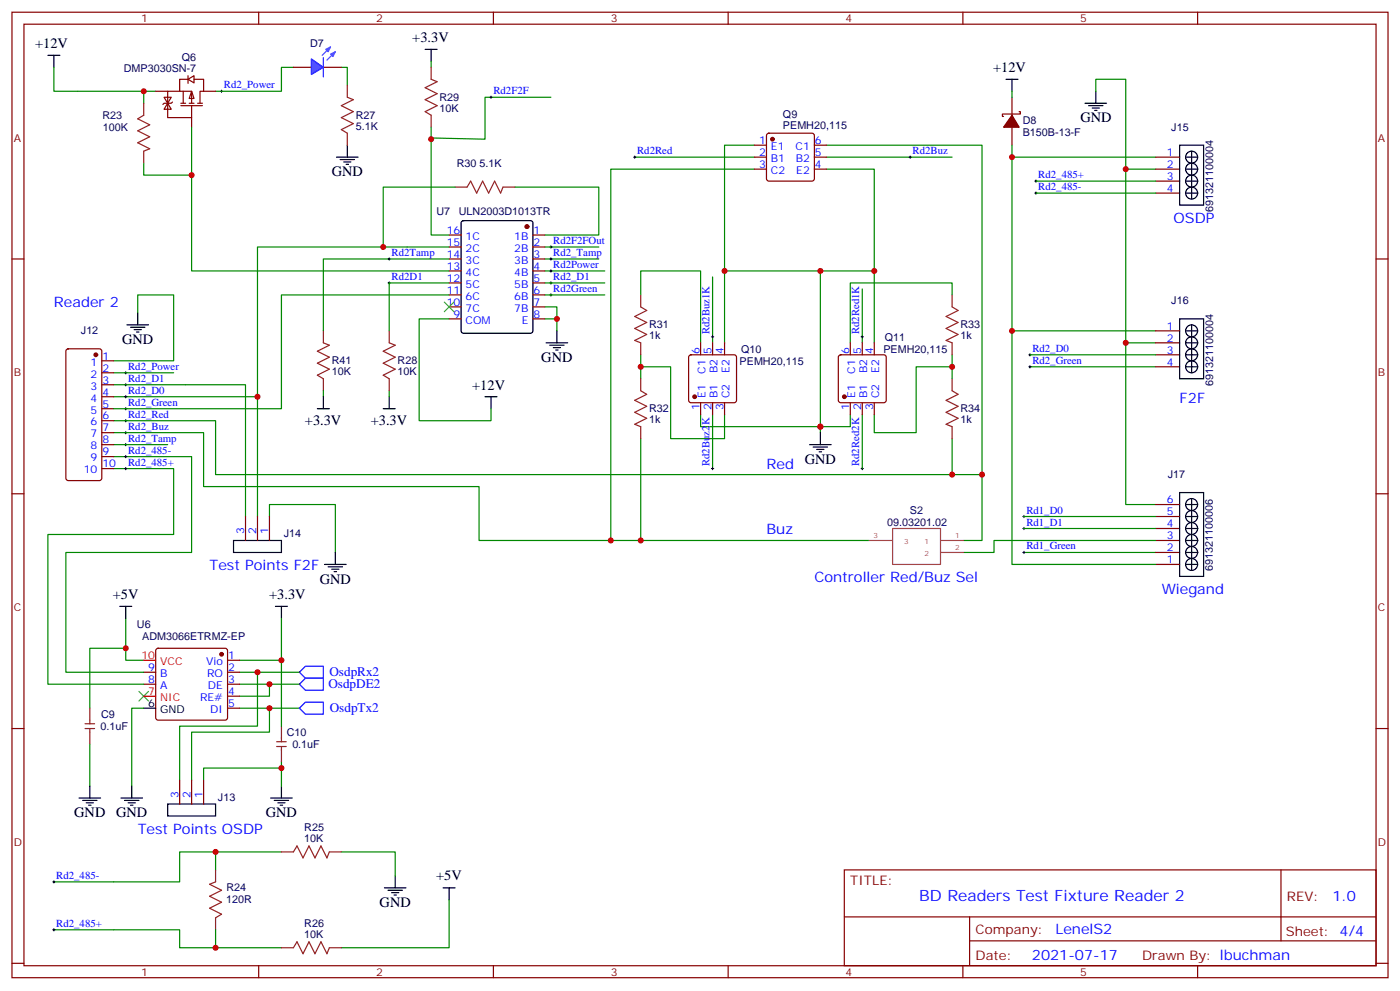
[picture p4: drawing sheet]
<svg xmlns="http://www.w3.org/2000/svg" width="412mm" height="292mm" viewBox="0 0 412 292" stroke-linecap="round" stroke-linejoin="round" font-family="sans-serif">
<g fill="none" stroke="#870000" stroke-width=".35">
<path d="M3.5 3.6h405.4v284.3h-405.4zM7.1 7.1h398.2v277.3h-398.2zM76.2 3.6v3.5M145.3 3.6v3.5M214.5 3.6v3.5M283.6 3.6v3.5M352.8 3.6v3.5M48.3 28.6h2.1l-1 1.8zM49.4 30.4l1 1.8h-2.1zM50.8 30.1l-.4 .3h-2.1l-.3 .4M52.9 26.9h-3.5v7.7h7v-3.5M298.1 28.6v5.3"/>
<path d="M298.1 37.5v5.3M300.2 32.9h.4v.7h-5.3v.7h.3M340.4 49.8h7.1M340.4 53.3h7.1M340.4 56.9h7.1M340.4 46.3h7.1M3.5 76.3h3.6M405.3 76.3h3.6M3.5 145.4h3.6M405.3 145.4h3.6M42.3 198h3.6M46.1 191.1l.5-.2h19.7l.5 .2 .2 .5v19.8l-.2 .5-.5 .2h-19.7l-.5-.2-.2-.5v-19.8z"/>
<path d="M67 198h3.6M67 194.5h3.6M3.5 214.6h3.6M42.3 201.5h3.6M67 205h3.6M67 201.5h3.6M67 208.6h3.6M405.3 214.6h3.6M248.7 256.2h156.6v28.2h-156.6zM377.3 256.2v20.9M248.7 270h156.5M285.6 277.1h119.6"/>
<path d="M285.6 270v14.1M3.5 283.7h3.6M76.2 284.4v3.5M145.3 284.4v3.5M214.5 284.4v3.5M283.6 284.4v3.5M352.8 284.4v3.5M405.3 283.7h3.6"/>
</g>
<g fill="none" stroke="#008700" stroke-width=".35">
<path d="M15.9 19.8v7.1h26.4v3.5M86.4 19.8h-3.5v7.1h-19.4M42.3 26.9h3.6M162.3 28.6h-19.4v12.4l-15.5-.4-.4 .4M298.1 26.9v1.7M322.8 26.9v-3.5h8.8v26.4h8.8M42.3 48v3.6h14.1M298.1 46.3v119.9h3.5M298.1 42.8v3.5h42.3M119.9 72.7h-44.1v44.1h-42.3M132.3 76.3h-37.1v21.1M160.5 79.8h17.7"/>
<path d="M160.5 76.3h15.9M162.3 72.7h14.1M40.6 92.1v-5.2h10.6v19.4h-17.7M160.5 86.9h17.7M160.5 93.9h3.5v3.5M33.5 113.3h38.8v38.8M33.5 109.8h17.7M75.8 116.8v35.3M303.4 108h37M33.5 138h17.7v19.4h-37.1v44.1h28.2M33.5 134.5h22.9v28.2h-37v35.3h22.9M33.5 131h15.9"/>
<path d="M79.4 152.1v-3.5h19.4v14.1M37 190.9h-10.5v17.7M37 182.1v12.4h5.3M70.6 198h17.6M75.8 198v15.9h-22.9v15.8M82.9 182.1v12.4h-12.3M82.9 194.5v19.4M26.5 219.1v12.4M42.3 208.6h-3.5v22.9M70.6 201.5h17.6M70.6 208.6h17.6M79.4 201.5v3.5h-8.8"/>
<path d="M79.4 208.6v7h-23v14.1M82.9 226.2h-22.9v3.5M82.9 224.4v7.1M63.5 250.9h-10.6v8.8h-37M82.9 250.9h-19.4v5.3M100.5 250.9h15.9v7.1M15.9 273.8h37v5.3h10.6M63.5 273.8v5.3h19.4M132.3 265v14.1h-31.8"/>
</g>
<g fill="none" stroke="#000" stroke-width=".29">
<path d="M64.9 26.9h.7M65.3 26.5v.7M144.3 28.6h.7M144.6 28.3v.7M304.8 53.3h.7M304.8 56.9h.7M305.2 53v.7M305.2 56.5v.7M114.3 76.3h.7M114.7 75.9v.7M161.9 72.7h.7M162.3 72.4v.7"/>
<path d="M114.3 83.3h.7M114.7 83v.7M161.9 86.9h.7M161.9 83.3h.7M162.3 83v.7M162.3 86.5v.7M36.7 109.8h.7M36.7 113.3h.7M36.7 116.8h.7M37 109.4v.7M37 113v.7M37 116.5v.7"/>
<path d="M303 108h.7M303.4 107.7v.7M36.7 120.4h.7M36.7 123.9h.7M36.7 127.4h.7M36.7 131h.7M36.7 134.5h.7M36.7 138h.7M37 120v.7M37 123.5v.7M37 127.1v.7M37 130.6v.7"/>
<path d="M37 134.1v.7M37 137.7v.7M15.5 259.7h.7M15.9 259.4v.7M15.5 273.8h.7M15.9 273.5v.7"/>
</g>
<g fill="none" stroke="#000" stroke-width=".35">
<path d="M14.1 16.3h3.5M15.9 16.3v3.5M125.2 14.5h3.6M127 14.5v3.6M296.3 23.4h3.6M298.1 23.4v3.5M319.6 30.4h6.4M320.7 31.1h4.2M321.7 31.8h2.1M322.4 32.5h.7M322.8 26.9v3.5M347.5 42.8h7v17.6h-7z"/>
<path d="M349.2 49.8h3.6M349.2 53.3h3.6M349.2 56.9h3.6M349.2 46.3h3.6M351 44.5v14.1M37.4 95.7h6.3M38.5 96.4h4.2M39.5 97.1h2.1M40.2 97.8h.7M40.6 92.1v3.6M114.7 116.8v3.6M112.9 120.4h3.5"/>
<path d="M35.3 178.6h3.5M37 178.6v3.5M81.1 178.6h3.6M82.9 178.6v3.5M95.6 166.2h6.4M96.7 166.9h4.2M97.7 167.6h2.1M98.4 168.3h.7M98.8 162.7v3.5M42.3 208.6h3.6M23.3 235h6.3M24.3 235.7h4.3"/>
<path d="M25.4 236.4h2.1M26.1 237.1h.7M26.5 231.5v3.5M35.6 235h6.4M36.7 235.7h4.2M37.7 236.4h2.2M38.5 237.1h.7M38.8 231.5v3.5M79.7 235h6.4M80.8 235.7h4.2M81.8 236.4h2.2M82.5 237.1h.8"/>
<path d="M82.9 231.5v3.5M116.4 258v3.5M113.2 261.5h6.4M114.3 262.2h4.2M115.4 262.9h2.1M116.1 263.6h.7M130.5 261.5h3.6M132.3 261.5v3.5"/>
<circle cx="351" cy="56.9" r="1.76"/>
<circle cx="351" cy="53.3" r="1.76"/>
<circle cx="351" cy="49.8" r="1.76"/>
<circle cx="351" cy="46.3" r="1.76"/>
</g>
<path d="M90 199.7h5.2v3.6h-5.2l-1.8-1.8zM90 196.2h5.2v3.5h-5.2l-1.8-1.7zM88.2 208.6l1.8-1.8h5.2v3.5h-5.2z" fill="none" stroke="#00f" stroke-width=".35"/>
<path d="M25 214.6h2.9M25 213.1h2.9M26.5 208.6v4.5M26.5 214.6v4.5M81.5 218.4h2.8M81.5 219.9h2.8M82.9 213.9v4.5M82.9 219.9v4.5M63.5 256.2v3.5l-1.8 .7 3.6 1.8-3.6 1.7 3.6 1.8-3.6 1.8 3.6 1.7-1.8 1.1v3.5" fill="none" stroke="#8c2424" stroke-width=".35"/>
<path d="M40.9 203.6l2.8 2.8M43.7 203.6l-2.8 2.8" fill="none" stroke="#3c3" stroke-width=".35"/>
<g fill="#870000" stroke="#870000" stroke-width=".35">
<path d="M298.1 33.9l2.1 3.6h-4.6z"/>
<circle cx="65.3" cy="192.7" r=".53"/>
</g>
<path d="M42.3 194.5h3.6M42.3 205h3.6" fill="none" stroke="#f00" stroke-width=".35"/>
<path d="M56.4 26.9l.7 2.1h-1.4z" fill="#fff" stroke="#870000" stroke-width=".35"/>
<g fill="none" stroke="#870000" stroke-width=".35">
<path d="M86.4 19.8h5.3M95.2 19.8h5.3M45.9 26.9h3.5M53.3 31.1h6.3M53.3 30.4h1.4M54 26.9v3.5M55.4 23.4l1.7-1.1v2.1zM55.4 23.4h-2.5v3.5h3.5v3.5M55.4 22.3v2.3M55.7 30.4h1.4M56.4 34.6v2.9M57.1 23.4h2.9v3.5h-1.1v3.5"/>
<path d="M58.2 30.4h1.4M60 26.9h3.5M132.3 69.2h3.5M132.3 72.7h3.5M132.3 76.3h3.5M132.3 79.8h3.5M157 69.2h3.5M157 72.7h3.5M157 76.3h3.5M157 79.8h3.5M132.3 83.3h3.5M132.3 86.9h3.5"/>
<path d="M132.3 90.4h3.5M132.3 93.9h3.5M157 83.3h3.5M157 86.9h3.5M157 90.4h3.5M157 93.9h3.5M340.4 97.4h7.1M19.6 102.9l.5-.2h9.2l.6 .5 .1 37.6-.5 .7h-9.4l-.6-.4-.1-37.7zM30 106.3h3.5M30 109.8h3.5M30 113.3h3.5M30 116.8h3.5"/>
<path d="M340.4 101h7.1M340.4 104.5h7.1M340.4 108h7.1M30 120.4h3.5M30 123.9h3.5M30 127.4h3.5M30 131h3.5M30 134.5h3.5M30 138h3.5M72.3 152.1v7.1M75.8 152.1v7.1M79.4 152.1v7.1"/>
<path d="M52.9 229.7v7.1M56.4 229.7v7.1M60 229.7v7.1"/>
</g>
<path d="M255.8 159.2h6.9M262.9 155.6h14.1v10.6h-14.1zM277 159.2h7M277 162.7h7" fill="none" stroke="#a64a4a" stroke-width=".35"/>
<g fill="none" stroke="#008700" stroke-width=".35">
<path d="M100.5 19.8h1.8v5.3M127 18.1v1.7M56.4 37.5v42.3h75.9M127 37.5v31.7h5.3M134.1 55.1h-21.2v17.6M151.7 55.1h24.7v14.1h-15.9M331.6 49.8v51.2h8.8M119.9 72.7h12.4M160.5 72.7h1.8M132.3 83.3h-17.6v14.1M132.3 86.9h-49.4v33.5h-49.4M160.5 90.4h3.5v3.5"/>
<path d="M160.5 83.3h17.7M298.1 97.4h42.3M114.7 115.1v1.7M303.4 104.5h37M331.6 101v47.6h8.8M33.5 123.9h30v15.9h225.8v19.4h-5.3M33.5 127.4h26.5v15.9h81.1v15.9h114.7"/>
</g>
<g fill="#870000" stroke="#870000" stroke-width=".35">
<circle cx="28.2" cy="104.5" r=".53"/>
<circle cx="155.2" cy="66.7" r=".53"/>
</g>
<g fill="none" stroke="#000" stroke-width=".35">
<path d="M99.1 46.3h6.4M100.2 47h4.2M101.2 47.7h2.2M102 48.4h.7M102.3 42.8v3.5M136.1 65.2l.4-.2h19.8l.6 .4 .1 32-.5 .7h-20l-.6-.4-.1-32zM164 97.4v3.6M347.5 93.9h7v17.6h-7zM349.2 97.4h3.6M351 95.7v14.1M160.9 101h6.3M161.9 101.7h4.3"/>
<path d="M163 102.4h2.1M163.7 103.1h.7M349.2 101h3.6M349.2 104.5h3.6M349.2 108h3.6M68.8 159.2h14.1v3.5h-14.1zM49.4 236.8h14.1v3.5h-14.1z"/>
<circle cx="351" cy="97.4" r="1.76"/>
<circle cx="351" cy="101" r="1.76"/>
<circle cx="351" cy="108" r="1.76"/>
<circle cx="351" cy="104.5" r="1.76"/>
</g>
<path d="M161.9 79.8h.7M161.9 76.3h.7M162.3 75.9v.7M162.3 79.4v.8M303 104.5h.7M303.4 104.1v.7" fill="none" stroke="#000" stroke-width=".29"/>
<path d="M127 19.8v3.6l1.8 .7-3.6 1.7 3.6 1.8-3.6 1.8 3.6 1.7-3.6 1.8 1.8 1v3.6M42.3 30.4v3.5l-1.7 1.1 3.5 1.8-3.5 1.7 3.5 1.8-3.5 1.8 3.5 1.7-1.8 .7v3.5M102.3 25.1v3.5l1.8 .8-3.6 1.7 3.6 1.8-3.6 1.7 3.6 1.8-3.6 1.8 1.8 1v3.6M134.1 55.1h3.5l1-1.8 1.8 3.6 1.8-3.6 1.7 3.6 1.8-3.6 1.8 3.6 .7-1.8h3.5M114.7 97.4v3.6l1.7 .7-3.5 1.7 3.5 1.8-3.5 1.8 3.5 1.7-3.5 1.8 1.8 1v3.6M82.9 250.9h3.5l1.1-1.8 1.8 3.6 1.7-3.6 1.8 3.6 1.7-3.6 1.8 3.6 .7-1.8h3.5M82.9 279.1h3.5l1.1-1.7 1.8 3.5 1.7-3.5 1.8 3.5 1.7-3.5 1.8 3.5 .7-1.8h3.5" fill="none" stroke="#8c2424" stroke-width=".35"/>
<path d="M130.9 89l2.8 2.8M133.7 89l-2.8 2.8" fill="none" stroke="#3c3" stroke-width=".35"/>
<g fill="#36f" stroke="#36f" stroke-width=".35">
<path d="M97.4 15.9l1.4-.7-.7 1.5z"/>
<path d="M96 14.5l1.4-.7-.7 1.4z"/>
</g>
<path d="M97.4 13.8l-2.5 2.5M98.8 15.2l-2.5 2.5" fill="none" stroke="#36f" stroke-width=".35"/>
<path d="M95.2 17v5.6" fill="none" stroke="#00f" stroke-width=".35"/>
<path d="M91.7 17.4l3.5 2.4-3.5 2.1z" fill="#36f" stroke="#00f" stroke-width=".35"/>
<g fill="none" stroke="#008700" stroke-width=".35">
<path d="M187 46.3h35.2M222.2 49.8h-42.3v109.4M222.2 42.8h-8.8v37M243.4 42.8h45.9v97M243.4 49.8h14.1v30M243.4 46.3h37.1M305.2 53.3h35.2M305.2 56.9h35.2M241.7 79.8h-28.3v21.2M132.3 93.9h-8.8v30h21.1v-3.5M188.7 86.9v-7.1h17.7v21.2M209.9 81.6v19.4"/>
<path d="M254 85.1v15.9M280.5 86.9v-3.6h-30v17.7M95.2 115.1v1.7M188.7 108h8.9v21.2h15.8v-7.1M188.7 104.5v7M257.5 101v-21.2h-15.8v45.9h8.8v-3.6M280.5 108h-10.6v19.4h-12.4v-5.3M280.5 104.5v7M188.7 129.2v30M206.4 122.1v3.6h35.3v1.7M209.9 122.1v15.9M254 122.1v15.9"/>
<path d="M280.5 129.2v10.6M301.6 155.6h38.8M301.6 152.1h38.8M340.4 159.2h-47.6v3.5h-8.8M301.6 162.7h38.8M301.6 166.2h38.8"/>
</g>
<g fill="none" stroke="#000" stroke-width=".29">
<path d="M186.6 46.3h.7M187 45.9v.7M267.8 46.3h.7M268.1 45.9v.7M209.5 99.2h.8M209.9 98.8v.8M253.6 99.2h.8M254 98.8v.8M209.5 138h.8M209.9 137.7v.7M253.6 138h.8M254 137.7v.7"/>
<path d="M301.3 155.6h.7M301.3 152.1h.7M301.6 151.8v.7M301.6 155.3v.7M301.3 162.7h.7M301.6 162.3v.8"/>
</g>
<g fill="none" stroke="#870000" stroke-width=".35">
<path d="M226 39.4l.5-.2h12.7l.5 .2 .2 .5v12.7l-.2 .5-.5 .2h-12.7l-.5-.2-.2-.5v-12.7zM222.2 42.8h3.6M222.2 46.3h3.6M222.2 49.8h3.6M239.9 42.8h3.5M239.9 46.3h3.5M239.9 49.8h3.5M203.1 104.7l.5-.2h12.7l.5 .2 .2 .5v12.7l-.3 .5-.4 .2h-12.7l-.5-.2-.3-.5v-12.7zM206.4 101v3.5M206.4 118.6v3.5M209.9 101v3.5M209.9 118.6v3.5"/>
<path d="M213.4 101v3.5M213.4 118.6v3.5M247.2 104.7l.4-.2h12.7l.5 .2 .3 .5v12.7l-.3 .5-.5 .2h-12.7l-.4-.2-.3-.5v-12.7zM250.5 101v3.5M250.5 118.6v3.5M254 101v3.5M254 118.6v3.5M257.5 101v3.5M257.5 118.6v3.5M340.4 159.2h7.1M340.4 155.6h7.1M340.4 152.1h7.1"/>
<path d="M340.4 148.6h7.1M340.4 162.7h7.1M340.4 166.2h7.1"/>
</g>
<g fill="none" stroke="#000" stroke-width=".35">
<path d="M95.2 116.8v3.6M142.9 116.8h3.5M144.6 116.8v3.6M93.5 120.4h3.5M238.5 131h6.3M239.5 131.7h4.3M240.6 132.4h2.1M241.3 133.1h.7M241.7 127.4v3.6M347.5 145.1h7v24.7h-7zM349.2 159.2h3.6M349.2 155.6h3.6"/>
<path d="M349.2 152.1h3.6M349.2 148.6h3.6M351 146.8v21.2M349.2 162.7h3.6M349.2 166.2h3.6"/>
<circle cx="351" cy="159.2" r="1.76"/>
<circle cx="351" cy="148.6" r="1.76"/>
<circle cx="351" cy="155.6" r="1.76"/>
<circle cx="351" cy="152.1" r="1.76"/>
<circle cx="351" cy="166.2" r="1.76"/>
<circle cx="351" cy="162.7" r="1.76"/>
</g>
<g fill="#870000" stroke="#870000" stroke-width=".35">
<circle cx="227.5" cy="41" r=".53"/>
<circle cx="204.6" cy="116.8" r=".53"/>
<circle cx="248.7" cy="116.8" r=".53"/>
</g>
<path d="M95.2 97.4v3.6l1.8 .7-3.5 1.7 3.5 1.8-3.5 1.8 3.5 1.7-3.5 1.8 1.7 1v3.6M188.7 86.9v3.5l1.8 1-3.5 1.8 3.5 1.8-3.5 1.7 3.5 1.8-3.5 1.8 1.7 .7v3.5M280.5 86.9v3.5l1.7 1-3.5 1.8 3.5 1.8-3.5 1.7 3.5 1.8-3.5 1.8 1.8 .7v3.5M188.7 111.5v3.6l1.8 1-3.5 1.8 3.5 1.8-3.5 1.7 3.5 1.8-3.5 1.8 1.7 .7v3.5M280.5 111.5v3.6l1.7 1-3.5 1.8 3.5 1.8-3.5 1.7 3.5 1.8-3.5 1.8 1.8 .7v3.5" fill="none" stroke="#8c2424" stroke-width=".35"/>
<g fill="#c00">
<circle cx="37" cy="190.9" r=".88"/>
<circle cx="79.4" cy="201.5" r=".88"/>
<circle cx="79.4" cy="208.6" r=".88"/>
<circle cx="75.8" cy="198" r=".88"/>
<circle cx="63.5" cy="279.1" r=".88"/>
<circle cx="42.3" cy="26.9" r=".88"/>
<circle cx="82.9" cy="194.5" r=".88"/>
<circle cx="82.9" cy="226.2" r=".88"/>
<circle cx="63.5" cy="250.9" r=".88"/>
<circle cx="75.8" cy="116.8" r=".88"/>
<circle cx="298.1" cy="46.3" r=".88"/>
<circle cx="298.1" cy="97.4" r=".88"/>
<circle cx="331.6" cy="49.8" r=".88"/>
<circle cx="331.6" cy="101" r=".88"/>
<circle cx="112.9" cy="72.7" r=".88"/>
<circle cx="56.4" cy="51.6" r=".88"/>
<circle cx="127" cy="41" r=".88"/>
<circle cx="164" cy="93.9" r=".88"/>
<circle cx="213.4" cy="79.8" r=".88"/>
<circle cx="257.5" cy="79.8" r=".88"/>
<circle cx="241.7" cy="125.7" r=".88"/>
<circle cx="241.7" cy="79.8" r=".88"/>
<circle cx="188.7" cy="108" r=".88"/>
<circle cx="280.5" cy="108" r=".88"/>
<circle cx="188.7" cy="159.2" r=".88"/>
<circle cx="280.5" cy="139.8" r=".88"/>
<circle cx="179.9" cy="159.2" r=".88"/>
<circle cx="289.3" cy="139.8" r=".88"/>
</g>
<text font-size="4.6" fill="#00f" x="270.8" y="265.2">BD Readers Test Fixture Reader 2</text>
<g font-size="4.2">
<text x="10.3" y="14.2">+12V</text>
<text x="121.5" y="12.4">+3.3V</text>
<text x="292.6" y="21.2">+12V</text>
<text x="318.2" y="36.1">GND</text>
<text x="97.7" y="51.9">GND</text>
<text x="36" y="101.3">GND</text>
<text x="159.5" y="106.6">GND</text>
<text x="139.1" y="114.7">+12V</text>
<text x="89.8" y="125.2">+3.3V</text>
<text x="109.2" y="125.2">+3.3V</text>
<text x="237.1" y="136.6">GND</text>
<text x="94.2" y="171.9">GND</text>
<text x="33.2" y="176.3">+5V</text>
<text x="79.3" y="176.4">+3.3V</text>
<text x="21.9" y="240.7">GND</text>
<text x="34.2" y="240.7">GND</text>
<text x="78.3" y="240.7">GND</text>
<text x="128.5" y="259.2">+5V</text>
<text x="111.8" y="267.1">GND</text>
</g>
<g font-size="4.2" fill="#00f">
<text x="345.7" y="65.7">OSDP</text>
<text x="15.9" y="90.4">Reader 2</text>
<text x="347.5" y="118.6">F2F</text>
<text x="225.8" y="138">Red</text>
<text x="225.8" y="157.4">Buz</text>
<text x="61.7" y="168">Test Points F2F</text>
<text x="239.9" y="171.5">Controller Red/Buz Sel</text>
<text x="342.2" y="175">Wiegand</text>
<text x="40.6" y="245.6">Test Points OSDP</text>
<text x="392.5" y="265.4">1.0</text>
<text x="310.9" y="275">LenelS2</text>
<text x="304" y="282.8">2021-07-17</text>
</g>
<g font-size="3.9" fill="#00f">
<text x="96.7" y="202.6">OsdpDE2</text>
<text x="97" y="199.1">OsdpRx2</text>
<text x="97.2" y="209.7">OsdpTx2</text>
</g>
<g font-size="3.9" fill="#800">
<text x="250.5" y="260.8">TITLE:</text>
<text x="379.1" y="265.4">REV:</text>
<text x="287.4" y="275">Company:</text>
<text x="378.7" y="275.6">Sheet: 4/4</text>
<text x="287.4" y="282.6">Date:</text>
<text x="336.4" y="282.7">Drawn By: lbuchman</text>
</g>
<g font-size="3.2" fill="#800">
<text x="41.6" y="6.6">1</text>
<text x="110.8" y="6.6">2</text>
<text x="179.9" y="6.6">3</text>
<text x="249.1" y="6.6">4</text>
<text x="318.2" y="6.6">5</text>
<text x="4.1" y="41.7">A</text>
<text x="405.9" y="41.7">A</text>
<text x="4.1" y="110.8">B</text>
<text x="405.9" y="110.8">B</text>
<text x="4.1" y="180">C</text>
<text x="405.9" y="180">C</text>
<text x="4.1" y="249.1">D</text>
<text x="405.9" y="249.1">D</text>
<text x="41.6" y="287.4">1</text>
<text x="110.8" y="287.4">2</text>
<text x="179.9" y="287.4">3</text>
<text x="249.1" y="287.4">4</text>
<text x="318.2" y="287.4">5</text>
</g>
<g font-size="3.2" fill="#000080">
<text x="91.4" y="13.8">D7</text>
<text x="36.5" y="21.2">DMP3030SN-7</text>
<text x="53.6" y="18.1">Q6</text>
<text x="129.5" y="29.7">R29</text>
<text x="30.2" y="35">R23</text>
<text x="104.8" y="35">R27</text>
<text x="129.5" y="32.9">10K</text>
<text x="230.6" y="34.9">Q9</text>
<text x="30.3" y="38.5">100K</text>
<text x="104.8" y="38.2">5.1K</text>
<text x="230.6" y="38.1">PEMH20,115</text>
<text x="301.3" y="40">B150B-13-F</text>
<text x="301.3" y="36.6">D8</text>
<text x="345" y="38.5">J15</text>
<text x="134.5" y="49.1">R30</text>
<text x="141.3" y="49.1">5.1K</text>
<text x="128.6" y="63.3">U7</text>
<text x="135.2" y="63.3">ULN2003D1013TR</text>
<text x="357.4" y="62.4" transform="rotate(-90 357.4 62.4)">691321100004</text>
<text x="345" y="89.7">J16</text>
<text x="23.8" y="98.5">J12</text>
<text x="191.2" y="100">1k</text>
<text x="191.2" y="96.7">R31</text>
<text x="260.6" y="100.3">Q11</text>
<text x="282.9" y="100">1k</text>
<text x="282.9" y="96.7">R33</text>
<text x="97.7" y="107.3">R41</text>
<text x="117.1" y="107.3">R28</text>
<text x="217.9" y="107.4">PEMH20,115</text>
<text x="218.3" y="103.8">Q10</text>
<text x="260.2" y="103.8">PEMH20,115</text>
<text x="97.7" y="110.5">10K</text>
<text x="117.1" y="110.5">10K</text>
<text x="357.4" y="113.6" transform="rotate(-90 357.4 113.6)">691321100004</text>
<text x="191.2" y="124.6">1k</text>
<text x="191.2" y="121.4">R32</text>
<text x="282.9" y="124.6">1k</text>
<text x="282.9" y="121.4">R34</text>
<text x="344" y="140.8">J17</text>
<text x="261.4" y="155">09.03201.02</text>
<text x="268" y="151.4">S2</text>
<text x="83.6" y="158.2">J14</text>
<text x="357.3" y="168.2" transform="rotate(-90 357.3 168.2)">691321100006</text>
<text x="40.4" y="184.9">U6</text>
<text x="41.9" y="188.4">ADM3066ETRMZ-EP</text>
<text x="29.6" y="214.9">0.1uF</text>
<text x="29.8" y="211.4">C9</text>
<text x="84.4" y="216.6">C10</text>
<text x="86.1" y="220.2">0.1uF</text>
<text x="64.2" y="235.8">J13</text>
<text x="89.6" y="244.9">R25</text>
<text x="89.6" y="248.1">10K</text>
<text x="66.7" y="262.4">R24</text>
<text x="66.6" y="266">120R</text>
<text x="89.6" y="273.1">R26</text>
<text x="89.6" y="276.3">10K</text>
</g>
<g font-size="3.2" fill="#00f">
<text x="66" y="26">Rd2_Power</text>
<text x="145.3" y="27.8">Rd2F2F</text>
<text x="187.7" y="45.4">Rd2Red</text>
<text x="223.6" y="45.9">2</text>
<text x="223.6" y="42.4">1</text>
<text x="227.1" y="47.7">B1</text>
<text x="227.1" y="44.2">E1</text>
<text x="234.4" y="44.2">C1</text>
<text x="234.4" y="47.7">B2</text>
<text x="240.1" y="42.4">6</text>
<text x="240.1" y="45.9">5</text>
<text x="268.8" y="45.4">Rd2Buz</text>
<text x="343.7" y="45.9">1</text>
<text x="223.6" y="49.5">3</text>
<text x="227.1" y="51.2">C2</text>
<text x="234.6" y="51.2">E2</text>
<text x="240.1" y="49.5">4</text>
<text x="305.9" y="52.5">Rd2_485+</text>
<text x="343.7" y="49.5">2</text>
<text x="343.7" y="53">3</text>
<text x="305.9" y="56">Rd2_485-</text>
<text x="343.7" y="56.5">4</text>
<text x="131.6" y="68.9">16</text>
<text x="137.1" y="70.6">1C</text>
<text x="151.5" y="70.6">1B</text>
<text x="157.2" y="68.9">1</text>
<text x="163" y="71.9">Rd2F2FOut</text>
<text x="115.4" y="75.4">Rd2Tamp</text>
<text x="131.6" y="75.9">14</text>
<text x="131.6" y="72.4">15</text>
<text x="137.1" y="77.7">3C</text>
<text x="137.1" y="74.2">2C</text>
<text x="151.5" y="74.2">2B</text>
<text x="151.5" y="77.7">3B</text>
<text x="157.2" y="72.4">2</text>
<text x="157.2" y="75.9">3</text>
<text x="163" y="75.4">Rd2_Tamp</text>
<text x="115.4" y="82.4">Rd2D1</text>
<text x="131.6" y="83">12</text>
<text x="131.6" y="79.4">13</text>
<text x="137.1" y="81.2">4C</text>
<text x="151.5" y="81.2">4B</text>
<text x="157.2" y="79.4">4</text>
<text x="157.2" y="83">5</text>
<text x="163" y="82.4">Rd2_D1</text>
<text x="163" y="78.9">Rd2Power</text>
<text x="131.6" y="86.5">11</text>
<text x="137.1" y="88.3">6C</text>
<text x="137.1" y="84.7">5C</text>
<text x="151.5" y="84.7">5B</text>
<text x="151.5" y="88.3">6B</text>
<text x="157.2" y="86.5">6</text>
<text x="163" y="86">Rd2Green</text>
<text x="131.6" y="90">10</text>
<text x="133.6" y="93.6">9</text>
<text x="137.1" y="95.3">COM</text>
<text x="137.1" y="91.8">7C</text>
<text x="151.5" y="91.8">7B</text>
<text x="153.7" y="95.3">E</text>
<text x="157.2" y="90">7</text>
<text x="157.2" y="93.6">8</text>
<text x="209" y="98.5" transform="rotate(-90 209 98.5)">Rd2Buz1K</text>
<text x="253.1" y="98.5" transform="rotate(-90 253.1 98.5)">Rd2Red1K</text>
<text x="343.7" y="100.6">2</text>
<text x="343.7" y="97.1">1</text>
<text x="26.7" y="107.7">1</text>
<text x="30.2" y="105.9">1</text>
<text x="206" y="104.3" transform="rotate(-90 206 104.3)">6</text>
<text x="209.5" y="104.3" transform="rotate(-90 209.5 104.3)">5</text>
<text x="213.1" y="104.3" transform="rotate(-90 213.1 104.3)">4</text>
<text x="250.1" y="104.3" transform="rotate(-90 250.1 104.3)">6</text>
<text x="253.6" y="104.3" transform="rotate(-90 253.6 104.3)">5</text>
<text x="257.2" y="104.3" transform="rotate(-90 257.2 104.3)">4</text>
<text x="304.1" y="107.1">Rd2_Green</text>
<text x="304.1" y="103.6">Rd2_D0</text>
<text x="343.7" y="104.1">3</text>
<text x="343.7" y="107.7">4</text>
<text x="26.7" y="111.2">2</text>
<text x="30.2" y="109.4">2</text>
<text x="30.2" y="113">3</text>
<text x="37.7" y="108.9">Rd2_Power</text>
<text x="37.7" y="112.4">Rd2_D1</text>
<text x="207.8" y="110" transform="rotate(-90 207.8 110)">C1</text>
<text x="211.3" y="110" transform="rotate(-90 211.3 110)">B2</text>
<text x="214.8" y="109.8" transform="rotate(-90 214.8 109.8)">E2</text>
<text x="251.9" y="110" transform="rotate(-90 251.9 110)">C1</text>
<text x="255.4" y="110" transform="rotate(-90 255.4 110)">B2</text>
<text x="258.9" y="109.8" transform="rotate(-90 258.9 109.8)">E2</text>
<text x="26.7" y="114.7">3</text>
<text x="26.7" y="118.3">4</text>
<text x="30.2" y="116.5">4</text>
<text x="37.7" y="116">Rd2_D0</text>
<text x="37.7" y="119.5">Rd2_Green</text>
<text x="207.8" y="117.3" transform="rotate(-90 207.8 117.3)">E1</text>
<text x="211.3" y="117.3" transform="rotate(-90 211.3 117.3)">B1</text>
<text x="214.8" y="117.3" transform="rotate(-90 214.8 117.3)">C2</text>
<text x="251.9" y="117.3" transform="rotate(-90 251.9 117.3)">E1</text>
<text x="255.4" y="117.3" transform="rotate(-90 255.4 117.3)">B1</text>
<text x="258.9" y="117.3" transform="rotate(-90 258.9 117.3)">C2</text>
<text x="26.7" y="121.8">5</text>
<text x="26.7" y="125.3">6</text>
<text x="30.2" y="120">5</text>
<text x="30.2" y="123.5">6</text>
<text x="37.7" y="123">Rd2_Red</text>
<text x="206" y="120.8" transform="rotate(-90 206 120.8)">1</text>
<text x="213.1" y="120.8" transform="rotate(-90 213.1 120.8)">3</text>
<text x="250.1" y="120.8" transform="rotate(-90 250.1 120.8)">1</text>
<text x="257.2" y="120.8" transform="rotate(-90 257.2 120.8)">3</text>
<text x="26.7" y="128.8">7</text>
<text x="30.2" y="127.1">7</text>
<text x="30.2" y="130.6">8</text>
<text x="37.7" y="126.5">Rd2_Buz</text>
<text x="37.7" y="130.1">Rd2_Tamp</text>
<text x="26.7" y="132.4">8</text>
<text x="26.7" y="135.9">9</text>
<text x="30.2" y="134.1">9</text>
<text x="30.2" y="137.7">10</text>
<text x="37.7" y="133.6">Rd2_485-</text>
<text x="37.7" y="137.1">Rd2_485+</text>
<text x="209" y="137.3" transform="rotate(-90 209 137.3)">Rd2Buz2K 2</text>
<text x="253.1" y="137.3" transform="rotate(-90 253.1 137.3)">Rd2Red2K 2</text>
<text x="24.6" y="139.4">10</text>
<text x="343.7" y="148.2">6</text>
<text x="302.3" y="154.8">Rd1_D1</text>
<text x="302.3" y="151.2">Rd1_D0</text>
<text x="343.7" y="155.3">4</text>
<text x="343.7" y="151.8">5</text>
<text x="72" y="157.4" transform="rotate(-90 72 157.4)">3</text>
<text x="75.5" y="157.4" transform="rotate(-90 75.5 157.4)">2</text>
<text x="79" y="157.4" transform="rotate(-90 79 157.4)">1</text>
<text x="302.3" y="161.8">Rd1_Green</text>
<text x="343.7" y="158.8">3</text>
<text x="343.7" y="162.3">2</text>
<text x="343.7" y="165.9">1</text>
<text x="43.7" y="197.6">9</text>
<text x="60.8" y="195.9">Vio</text>
<text x="67.2" y="197.6">2</text>
<text x="67.2" y="194.1">1</text>
<text x="43.7" y="201.2">8</text>
<text x="47.2" y="202.9">A</text>
<text x="47.2" y="199.4">B</text>
<text x="61" y="199.4">RO</text>
<text x="61.3" y="202.9">DE</text>
<text x="67.2" y="201.2">3</text>
<text x="58.9" y="206.4">RE#</text>
<text x="61.9" y="210">DI</text>
<text x="67.2" y="204.7">4</text>
<text x="67.2" y="208.2">5</text>
<text x="52.6" y="235" transform="rotate(-90 52.6 235)">3</text>
<text x="56.1" y="235" transform="rotate(-90 56.1 235)">2</text>
<text x="59.6" y="235" transform="rotate(-90 59.6 235)">1</text>
<text x="16.6" y="258.8">Rd2_485-</text>
<text x="16.6" y="272.9">Rd2_485+</text>
</g>
<g font-size="3.2" fill="#f00">
<text x="41.7" y="194.1">10</text>
<text x="47.2" y="195.9">VCC</text>
<text x="43.7" y="204.7">7</text>
<text x="47.2" y="206.4">NIC</text>
</g>
<g font-size="3.2">
<text x="43.7" y="208.2">6</text>
<text x="47.2" y="210">GND</text>
</g>
<g font-size="2.1" fill="#a54b4b">
<text x="257.3" y="158.5">3</text>
<text x="266.3" y="160.2">3</text>
<text x="272.3" y="160.2">1</text>
<text x="281.3" y="158.5">1</text>
<text x="272.3" y="163.7">2</text>
<text x="281.3" y="162">2</text>
</g>
</svg>
